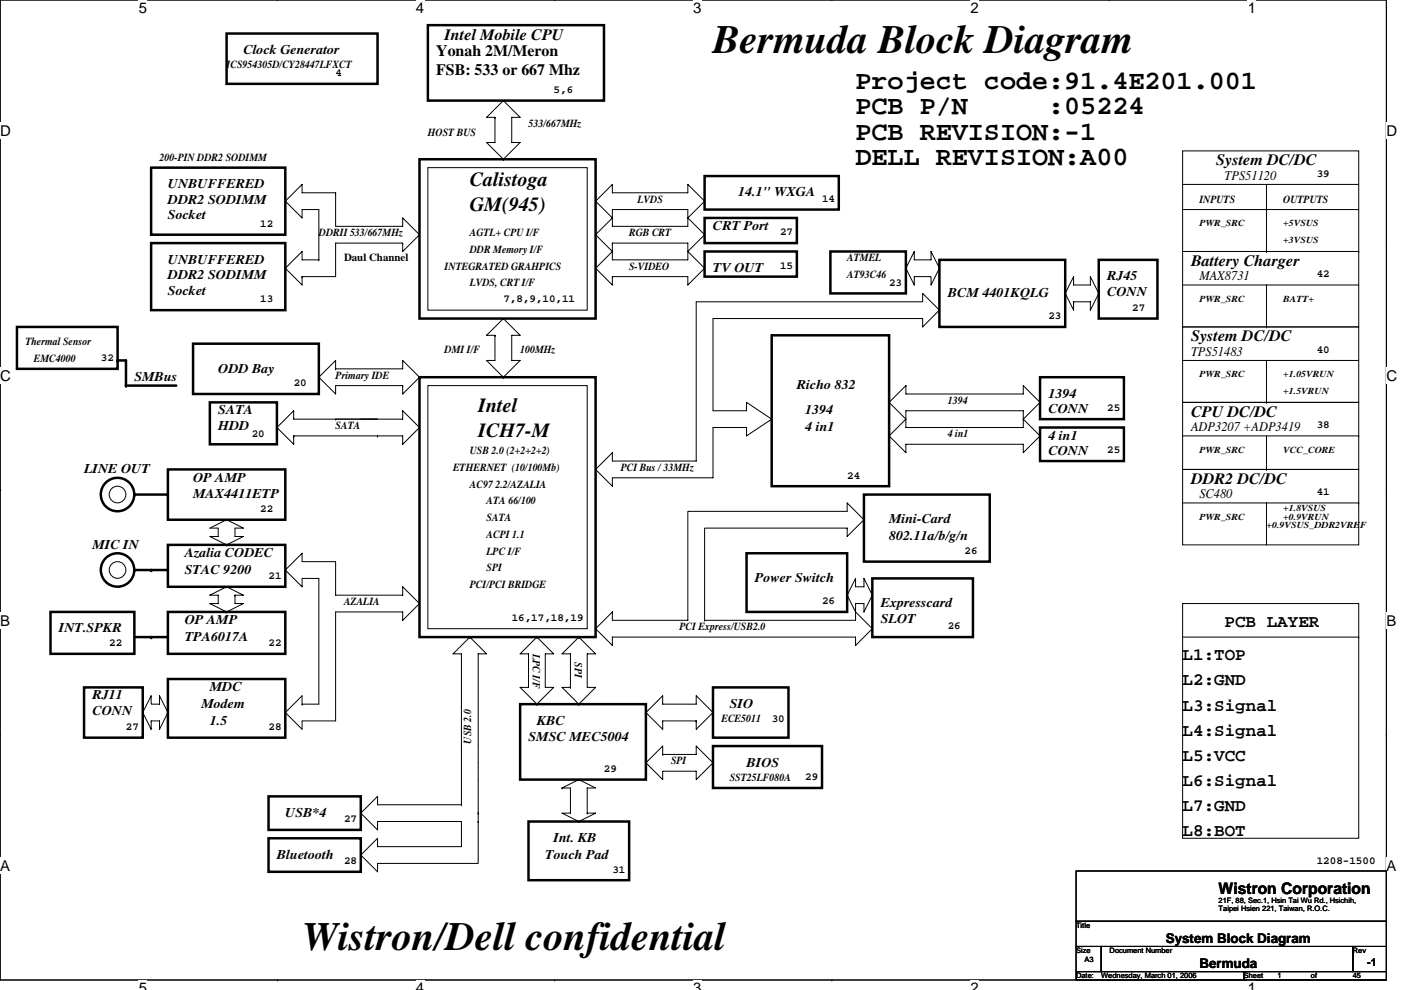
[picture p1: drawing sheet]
<svg xmlns="http://www.w3.org/2000/svg" width="297mm" height="210mm" viewBox="0 0 297 210" stroke-linecap="round" stroke-linejoin="round" font-family="sans-serif">
<path d="M0 0h293.9v207.9h-293.9z" fill="none" stroke="#000" stroke-width=".21"/>
<g fill="#fff">
<path d="M29.4 0h1.8v3.5h-1.8z"/>
<path d="M29.4 207.9h1.8v2h-1.8z"/>
</g>
<path d="M58.8 0h.1M58.8 207.9h.1" fill="none" stroke="#000" stroke-width=".21"/>
<g fill="#fff">
<path d="M88.2 0h1.8v3.5h-1.8z"/>
<path d="M88.2 207.9h1.8v2h-1.8z"/>
</g>
<path d="M117.6 0h.1M117.6 207.9h.1" fill="none" stroke="#000" stroke-width=".21"/>
<g fill="#fff">
<path d="M147 0h1.7v3.5h-1.7z"/>
<path d="M147 207.9h1.7v2h-1.7z"/>
</g>
<path d="M176.4 0h.1M176.4 207.9h.1" fill="none" stroke="#000" stroke-width=".21"/>
<g fill="#fff">
<path d="M205.8 0h1.7v3.5h-1.7z"/>
<path d="M205.8 207.9h1.7v2h-1.7z"/>
</g>
<path d="M235.2 0h.1M235.2 207.9h.1" fill="none" stroke="#000" stroke-width=".21"/>
<g fill="#fff">
<path d="M264.5 0h1.8v3.5h-1.8z"/>
<path d="M264.5 207.9h1.8v2h-1.8z"/>
<path d="M0 26h2.3v3.5h-2.3z"/>
<path d="M293.9 26h2.3v3.5h-2.3z"/>
<path d="M0 77.9h2.3v3.5h-2.3z"/>
<path d="M293.9 77.9h2.3v3.5h-2.3z"/>
</g>
<path d="M0 52h.1M293.9 52h.1" fill="none" stroke="#000" stroke-width=".21"/>
<g fill="#fff">
<path d="M0 129.9h2.1v3.5h-2.1z"/>
<path d="M293.9 129.9h2.1v3.5h-2.1z"/>
</g>
<path d="M0 103.9h.1M293.9 103.9h.1" fill="none" stroke="#000" stroke-width=".21"/>
<g fill="#fff">
<path d="M0 181.9h2.2v3.5h-2.2z"/>
<path d="M293.9 181.9h2.2v3.5h-2.2z"/>
</g>
<g fill="none" stroke="#000" stroke-width=".21">
<path d="M90.7 35.6h33.8v30.2h-33.8zM104.9 24.9v5.3h-1.7l3.5 3.6M104.9 24.9h.1M106.7 21.3l3.6 3.6h-1.8v5.3h1.8l-3.6 3.6M106.7 33.8h.1M106.7 21.3h.1M106.7 21.3l-3.5 3.6h1.7M250.7 39.1h37.4M250.7 32h37.4v37.3h-37.4zM268.5 39.1v14.2M60.5 56.9l3.5 3.6v-1.8M60.5 56.9h.1"/>
<path d="M60.5 42.7h.1M60.5 42.7l3.5 3.5v-1.8h3.6v10.7M64 58.7h.1M67.6 55.1h-3.6v-1.8l-3.5 3.6M67.6 55.1h.1M71.2 40.9v7.1h14.2v-1.8l3.5 3.6M71.2 40.9h-7.2v-1.8l-3.5 3.6M71.2 40.9h.1M88.9 49.8l-3.5 3.5v-1.7h-14.2v7.1h-7.2M88.9 49.8h.1M126.3 42.7h.1M126.3 42.7l3.5-3.6v1.8h16v-1.8l3.6 3.6"/>
<path d="M126.3 56.9h.1M126.3 56.9l3.5 3.6v-1.8M126.3 49.8h.1M126.3 42.7l3.5 3.5M126.3 49.8l3.5 3.5M129.8 46.2v-1.8h16v1.8M129.8 53.3v1.8h16v-1.8M129.8 58.7h.1M129.8 51.6v1.7M129.8 46.2v1.8h16v-1.8M129.8 51.6h16v1.7M129.8 51.6h.1"/>
<path d="M129.8 53.3l-3.5 3.6M129.8 46.2l-3.5 3.6M145.8 53.3l3.6 3.6M145.8 46.2l3.6 3.6M149.4 42.7h.1M149.4 56.9h.1M149.4 56.9l-3.6 3.6v-1.8h-16M149.4 49.8h.1M149.4 42.7l-3.6 3.5M149.4 49.8l-3.6 3.5M192.1 56.9l1.7-3.6v1.8h3.6v-1.8l1.8 3.6M192.1 56.9l1.7 3.6v-1.8h3.6v1.8l1.8-3.6"/>
<path d="M192.1 56.9h.1M199.2 56.9h.1M250.7 44.4h37.4M250.7 53.3h37.4M268.5 53.3h.1M288.1 53.3h.1M71.2 78.2h14.2v-1.7l3.5 3.5M71.2 78.2h.1M71.2 78.2v-1.7l-3.6 3.5M104.9 71.1v5.4h-1.7l3.5 3.5M104.9 71.1h.1M106.7 67.6l3.6 3.5h-1.8v5.4h1.8l-3.6 3.5"/>
<path d="M106.7 67.6h.1M106.7 67.6l-3.5 3.5h1.7M199.2 65.8l-3.6-3.6v1.8h-48v33.8h-17.8v-1.8l-3.5 3.6M199.2 65.8l-3.6 3.5v-1.7h-44.4v19.5h7.1v-1.8l5.3 3.6M199.2 65.8h.1M225.8 62.2l1.8-3.5v1.8h3.6v-1.8l1.8 3.5M225.8 62.2h.1M225.8 62.2l1.8 3.6v-1.8M227.6 64h.1M233 62.2h.1M233 62.2l-1.8 3.6v-1.8h-3.6M250.7 60.5h37.4"/>
<path d="M250.7 76.5h37.4M250.7 69.3h37.4v16h-37.4zM268.5 69.3h.1M268.5 60.5v8.8M268.5 76.5v8.8M58.7 90.7l3.6 3.5v-1.7M58.7 90.7h.1M62.3 92.5h.1M62.3 92.5h17.7M67.6 80l3.6 3.6v-1.8h14.2M67.6 80h.1M71.2 88.9h14.2v-1.8l3.5 3.6"/>
<path d="M71.2 88.9h.1M76.5 88.9h3.5h-17.7v-1.8l-3.6 3.6M80 92.5h.1M85.4 81.8h.1M88.9 90.7l-3.5 3.5v-1.7h-5.4M88.9 90.7h.1M88.9 80h.1M88.9 80l-3.5 3.6v-1.8M90.7 81.8h33.8v51.5h-33.8zM106.7 80h.1M126.3 99.6h.1M163.6 88.9l-5.3 3.6v-1.8h-7.1v10.6h-21.4v1.8l-3.5-3.5"/>
<path d="M163.6 88.9h.1M188.5 85.3h.1M188.5 92.5l3.6 3.5v-1.8h24.9v1.8l3.5-3.5M188.5 92.5h.1M188.5 85.3l3.6 3.6M192.1 88.9v-1.8h24.9v1.8M192.1 81.8v1.8h24.9v-1.8l3.5 3.5M192.1 81.8h.1M192.1 88.9v1.8h24.9v-1.8M192.1 81.8l-3.6 3.5M192.1 88.9l-3.6 3.6M217 88.9l3.5 3.6"/>
<path d="M220.5 85.3h.1M220.5 92.5h.1M220.5 85.3l-3.5 3.6M250.7 92.5h37.4M250.7 99.6h37.4v16h-37.4zM250.7 85.3h37.4v14.3h-37.4zM268.5 85.3h.1M268.5 99.6h.1M268.5 92.5v7.1M288.1 92.5h.1M48 110.2l3.6 1.8h-1.8v1.8h1.8l-3.6 1.8M48 110.2l-3.5 1.8h1.8v1.8h-1.8l3.5 1.8"/>
<path d="M48 110.2h.1M48 115.6h.1M179.6 112h-30.2v19.6M179.6 112h.1M183.2 110.2h.1M183.2 110.2l-3.6 3.6v-1.8M183.2 110.2l-3.6-3.5v1.8h-33.8v23.1h-16v-1.8M250.7 106.7h37.4M268.5 106.7v8.9M288.1 106.7h.1M48 124.5l3.6 1.7h-1.8M48 124.5l-3.5 1.7h1.8v1.8h-1.8l3.5 1.8"/>
<path d="M48 124.5h.1M48 129.8h.1M49.8 126.2v1.8h1.8l-3.6 1.8M49.8 126.2h.1M60.5 120.9l3.5-3.6v1.8h7.2v7.1h14.2v-1.7l3.5 3.5M60.5 120.9l3.5 3.6v-1.8h3.6v26.7h-3.6M60.5 120.9h.1M88.9 128l-3.5 3.6v-1.8h-14.2v23.1h-7.2v1.8l-3.5-3.6M88.9 128h.1M99.6 135.1l3.6 3.6h-1.8v33.8M99.6 135.1l-3.5 3.6h1.7v32M99.6 135.1h.1"/>
<path d="M113.8 135.1l3.6 3.6h-1.8v7.1h1.8l-3.6 3.6M113.8 135.1l-3.5 3.6h1.8v7.1h-1.8l3.5 3.6M113.8 135.1h.1M122.7 135.1l-3.5 3.6h1.7v7.1M122.7 135.1l3.6 3.6h-1.8v7.1h1.8l-3.6 3.6M122.7 135.1h.1M126.3 133.3l3.5 3.6v-1.8h51.6v1.8l3.6-3.6M126.3 133.3h.1M129.8 129.8h.1M129.8 129.8l-3.5 3.5M149.4 131.6h.1M179.6 126.2l1.8-3.5v1.8h1.8v-1.8l1.8 3.5"/>
<path d="M179.6 126.2h.1M179.6 126.2l1.8 3.6M181.4 129.8v1.8h-32M181.4 129.8l3.6 3.5M185 133.3h.1M185 126.2l-1.8 3.6v-1.8h-1.8v1.8M185 126.2h.1M250.7 135.1h37.4M250.7 128h37.4v49.8h-37.4zM288.1 135.1h.1M0 155.9h.1M30.3 151.1l1.7-3.5v1.8h1.8v-1.8l1.8 3.5"/>
<path d="M30.3 151.1l1.7 3.6v-1.8h1.8v1.8l1.8-3.6M30.3 151.1h.1M35.6 151.1h.1M60.5 151.1h.1M64 149.4h.1M64 149.4v-1.8l-3.5 3.5M113.8 149.4h.1M120.9 145.8h.1M120.9 145.8h-1.7l3.5 3.6M122.7 149.4h.1M136.9 151.1l3.6 3.6v-1.8h7.1M136.9 151.1l3.6-3.5v1.8h7.1v-1.8l3.6 3.5"/>
<path d="M136.9 151.1h.1M147.6 152.9h.1M151.2 151.1h.1M151.2 151.1l-3.6 3.6v-1.8M293.9 155.9h.1M76.5 172.5h.1M76.5 172.5l3.5 3.5v-1.8M80 174.2h17.8v5.4h-17.8v-1.8l-3.5 3.6M80 174.2h.1M97.8 170.7h-17.8v-1.8l-3.5 3.6M97.8 170.7h.1M101.4 174.2v8.9h-21.4v1.8l-3.5-3.5"/>
<path d="M101.4 174.2h.1M101.4 172.5v1.7M101.4 172.5h.1M106.7 161.8h.1M119.2 167.1h1.7v5.4h-1.7l3.5 1.7M119.2 167.1h.1M122.7 165.4l3.6 1.7h-1.8v5.4M122.7 174.2h.1M122.7 165.4h.1M122.7 165.4l-3.5 1.7M124.5 172.5h.1M124.5 172.5h1.8l-3.6 1.7"/>
<path d="M136.9 161.8l3.6 3.6v-1.8h7.1v1.8l3.6-3.6M136.9 161.8h.1M140.5 160h7.1v-1.8l3.6 3.6M140.5 160h.1M140.5 160v-1.8l-3.6 3.6M151.2 161.8h.1M76.5 181.4h.1M228.2 184.7h65.7v10.7h-65.7zM228.2 195.4h65.7v5.3h-65.7zM228.2 200.7h5.3v5.4h-5.3zM228.2 206.1h35.5v1.8h-35.5zM233.5 200.7h53.3v5.4h-53.3z"/>
<path d="M263.7 206.1h30.2v1.8h-30.2zM286.8 200.7h7.1v5.4h-7.1z"/>
<circle cx="24.9" cy="104.9" r="1.77"/>
<circle cx="24.9" cy="120.9" r="1.77"/>
</g>
<g fill="none" stroke="#000" stroke-width=".53">
<path d="M48 7.1h32v10.7h-32zM90.7 5.3h37.4v16h-37.4zM32 35.6h28.5v14.2h-28.5zM88.9 33.8h37.4v33.8h-37.4zM149.4 37.3h28.4v7.1h-28.4zM32 51.6h28.5v14.2h-28.5zM149.4 53.3h19.5v5.4h-19.5zM149.4 46.2h19.5v5.4h-19.5zM176.1 53.3h16v8.9h-16zM199.2 55.1h26.6v14.2h-26.6zM233 55.1h12.4v12.5h-12.4zM3.6 69.3h21.3v8.9h-21.3z"/>
<path d="M24.9 76.5h.1M24.9 76.5h1.8v5.3M40.9 72.9h26.7v10.7h-26.7zM163.6 71.1h24.9v32h-24.9zM26.7 81.8h10.7M26.7 81.8h.1M35.6 99.6h24.9v10.6h-24.9zM44.5 85.3h14.2v8.9h-14.2zM88.9 80h37.4v55.1h-37.4zM220.5 90.7h17.8v7.1h-17.8zM220.5 80h17.8v8.9h-17.8zM28.5 104.9h.1"/>
<path d="M28.5 104.9h7.1M35.6 115.6h24.9v8.9h-24.9zM158.3 117.3h21.3v12.5h-21.3zM183.2 104.9h26.6v14.2h-26.6zM10.7 129.8h17.8v8.9h-17.8zM28.5 120.9h.1M28.5 135.1h3.5M28.5 120.9h7.1M32 120.9h.1M32 135.1h.1M32 135.1h3.6M35.6 129.8h24.9v8.9h-24.9z"/>
<path d="M185 122.7h21.3v12.4h-21.3zM17.8 145.8h12.5v10.7h-12.5zM35.6 144h24.9v12.5h-24.9zM110.3 149.4h26.6v16h-26.6zM151.2 145.8h16v10.7h-16zM151.2 158.2h23.1v8.9h-23.1zM56.9 177.8h19.6v7.1h-19.6zM56.9 168.9h19.6v7.1h-19.6zM112.1 174.2h21.3v12.5h-21.3z"/>
<circle cx="24.9" cy="104.9" r="3.5"/>
<circle cx="24.9" cy="120.9" r="3.5"/>
</g>
<g font-size="8.5">
<text x="151.2" y="11.2">Bermuda Block Diagram</text>
<text x="64" y="201.4">Wistron/Dell confidential</text>
</g>
<g font-size="5.7">
<text x="181.4" y="18.9">Project code:91.4E201.001</text>
<text x="181.4" y="29.6">PCB REVISION:-1</text>
<text x="181.4" y="24.3">PCB P/N</text>
<text x="222.2" y="24.3">:05224</text>
<text x="181.4" y="34.9">DELL REVISION:A00</text>
</g>
<g font-size="4.3">
<text x="99.6" y="39.4">Calistoga</text>
<text x="99.6" y="44.7">GM(945)</text>
<text x="101.4" y="87.4">Intel</text>
<text x="101.4" y="92.7">ICH7-M</text>
</g>
<g font-size="3.7">
<text x="259.6" y="132.9">PCB LAYER</text>
<text x="250.7" y="140">L1:TOP</text>
<text x="250.7" y="145.4">L2:GND</text>
<text x="250.7" y="150.7">L3:Signal</text>
<text x="250.7" y="156">L4:Signal</text>
<text x="250.7" y="161.4">L5:VCC</text>
<text x="250.7" y="166.7">L6:Signal</text>
<text x="250.7" y="172">L7:GND</text>
<text x="250.7" y="177.4">L8:BOT</text>
</g>
<g font-size="3.4">
<text x="92.5" y="12">Yonah 2M/Meron</text>
<text x="94.3" y="8.4">Intel Mobile CPU</text>
<text x="92.5" y="15.9">FSB: 533 or 667 Mhz</text>
<text x="257.8" y="35.1">System DC/DC</text>
<text x="252.5" y="56.4">Battery Charger</text>
<text x="252.5" y="72.4">System DC/DC</text>
<text x="252.5" y="88.4">CPU DC/DC</text>
<text x="252.5" y="102.6">DDR2 DC/DC</text>
<text x="258.4" y="189.6">Wistron Corporation</text>
</g>
<g font-size="3.2">
<text x="29.4" y="2.8">5</text>
<text x="88.2" y="2.8">4</text>
<text x="147" y="2.8">3</text>
<text x="205.8" y="2.8">2</text>
<text x="264.5" y="2.8">1</text>
<text x="0" y="28.8">D</text>
<text x="293.9" y="28.8">D</text>
<text x="0" y="80.8">C</text>
<text x="293.9" y="80.8">C</text>
<text x="0" y="132.7">B</text>
<text x="293.9" y="132.7">B</text>
<text x="0" y="184.7">A</text>
<text x="293.9" y="184.7">A</text>
<text x="29.4" y="210.7">5</text>
<text x="88.2" y="210.7">4</text>
<text x="147" y="210.7">3</text>
<text x="205.8" y="210.7">2</text>
<text x="264.5" y="210.7">1</text>
</g>
<g font-size="2.8">
<text x="51.6" y="11.5">Clock Generator</text>
<text x="35.6" y="39.9">UNBUFFERED</text>
<text x="156.5" y="41.7">14.1&quot; WXGA</text>
<text x="259.6" y="38.1">TPS51120</text>
<text x="35.6" y="43.2">DDR2 SODIMM</text>
<text x="35.6" y="46.5">Socket</text>
<text x="151.2" y="48.8">CRT Port</text>
<text x="35.6" y="55.9">UNBUFFERED</text>
<text x="35.6" y="59.2">DDR2 SODIMM</text>
<text x="151.2" y="57.7">TV OUT</text>
<text x="234.7" y="59.5">RJ45</text>
<text x="254.3" y="59.4">MAX8731</text>
<text x="35.6" y="62.5">Socket</text>
<text x="201" y="63">BCM 4401KQLG</text>
<text x="234.7" y="62.8">CONN</text>
<text x="252.5" y="75.4">TPS51483</text>
<text x="28.5" y="80.8">SMBus</text>
<text x="46.3" y="79">ODD Bay</text>
<text x="168.9" y="82.6">Richo 832</text>
<text x="46.3" y="87.9">SATA</text>
<text x="170.7" y="87.9">1394</text>
<text x="222.3" y="84.3">1394</text>
<text x="222.3" y="87.7">CONN</text>
<text x="46.3" y="91.2">HDD</text>
<text x="170.7" y="91.5">4 in1</text>
<text x="222.3" y="93.2">4 in1</text>
<text x="252.5" y="91.4">ADP3207 +ADP3419</text>
<text x="17.8" y="100.4">LINE OUT</text>
<text x="222.3" y="96.5">CONN</text>
<text x="40.9" y="105.7">MAX4411ETP</text>
<text x="40.9" y="102.1">OP AMP</text>
<text x="254.3" y="105.7">SC480</text>
<text x="188.5" y="111">Mini-Card</text>
<text x="19.6" y="116.4">MIC IN</text>
<text x="39.2" y="118.1">Azalia CODEC</text>
<text x="188.5" y="114.6">802.11a/b/g/n</text>
<text x="39.2" y="121.7">STAC 9200</text>
<text x="160.1" y="123.5">Power Switch</text>
<text x="186.7" y="128.8">Expresscard</text>
<text x="12.5" y="134.1">INT.SPKR</text>
<text x="39.2" y="135.9">TPA6017A</text>
<text x="39.2" y="132.4">OP AMP</text>
<text x="186.7" y="132.1">SLOT</text>
<text x="19.6" y="148.4">RJ11</text>
<text x="44.5" y="146.6">MDC</text>
<text x="19.6" y="151.7">CONN</text>
<text x="42.7" y="150.1">Modem</text>
<text x="44.5" y="153.7">1.5</text>
<text x="113.8" y="153.7">KBC</text>
<text x="154.7" y="150.1">SIO</text>
<text x="112.1" y="157.2">SMSC MEC5004</text>
<text x="158.3" y="162.6">BIOS</text>
<text x="60.5" y="173.2">USB*4</text>
<text x="117.4" y="178.6">Int. KB</text>
<text x="58.7" y="182.1">Bluetooth</text>
<text x="115.6" y="182.1">Touch Pad</text>
<text x="247.2" y="200">System Block Diagram</text>
<text x="254.3" y="205.3">Bermuda</text>
</g>
<g font-size="2.3">
<text x="48" y="14.5">ICS954305D/CY28447LFXCT</text>
<text x="71.2" y="16.2">4</text>
<text x="117.4" y="19.7">5,6</text>
<text x="90.7" y="28.7">HOST BUS</text>
<text x="112.1" y="27">533/667MHz</text>
<text x="33.8" y="34.1">200-PIN DDR2 SODIMM</text>
<text x="279.2" y="37.5">39</text>
<text x="135.2" y="43">LVDS</text>
<text x="174.3" y="42.8">14</text>
<text x="254.3" y="43">INPUTS</text>
<text x="272.1" y="43">OUTPUTS</text>
<text x="55.2" y="48.2">12</text>
<text x="67.6" y="50.1">DDRII 533/667MHz</text>
<text x="99.6" y="50.1">AGTL+ CPU I/F</text>
<text x="99.6" y="53.6">DDR Memory I/F</text>
<text x="133.4" y="50.1">RGB CRT</text>
<text x="165.4" y="49.9">27</text>
<text x="72.9" y="55.4">Daul Channel</text>
<text x="94.3" y="57.2">INTEGRATED GRAHPICS</text>
<text x="133.4" y="57.2">S-VIDEO</text>
<text x="165.4" y="57">15</text>
<text x="179.6" y="59">AT93C46</text>
<text x="179.6" y="55.4">ATMEL</text>
<text x="279.2" y="58.8">42</text>
<text x="55.2" y="64.2">13</text>
<text x="99.6" y="60.7">LVDS, CRT I/F</text>
<text x="106.7" y="64.2">7,8,9,10,11</text>
<text x="188.5" y="60.6">23</text>
<text x="240.1" y="65.9">27</text>
<text x="222.3" y="67.7">23</text>
<text x="5.4" y="73.2">Thermal Sensor</text>
<text x="7.2" y="76.8">EMC4000</text>
<text x="21.4" y="76.6">32</text>
<text x="94.3" y="75">DMI I/F</text>
<text x="110.3" y="75">100MHz</text>
<text x="279.2" y="74.8">40</text>
<text x="62.3" y="81.9">20</text>
<text x="71.2" y="80.3">Primary IDE</text>
<text x="201" y="85.6">1394</text>
<text x="234.7" y="87.3">25</text>
<text x="53.4" y="92.6">20</text>
<text x="71.2" y="91">SATA</text>
<text x="201" y="92.8">4 in1</text>
<text x="279.2" y="90.8">38</text>
<text x="96.1" y="99.9">ETHERNET (10/100Mb)</text>
<text x="99.6" y="96.3">USB 2.0 (2+2+2+2)</text>
<text x="131.6" y="99.9">PCI Bus / 33MHz</text>
<text x="179.6" y="101.5">24</text>
<text x="234.7" y="96.2">25</text>
<text x="99.6" y="103.4">AC97 2.2/AZALIA</text>
<text x="103.2" y="107">ATA 66/100</text>
<text x="279.2" y="105.1">41</text>
<text x="55.2" y="108.6">22</text>
<text x="103.2" y="110.5">SATA</text>
<text x="103.2" y="114.1">ACPI 1.1</text>
<text x="103.2" y="117.6">LPC I/F</text>
<text x="204.5" y="117.5">26</text>
<text x="56.9" y="122.8">21</text>
<text x="99.6" y="124.8">PCI/PCI BRIDGE</text>
<text x="103.2" y="121.2">SPI</text>
<text x="72.9" y="128.3">AZALIA</text>
<text x="108.5" y="131.7">16,17,18,19</text>
<text x="174.3" y="128.2">26</text>
<text x="23.2" y="137.1">22</text>
<text x="56.9" y="137.1">22</text>
<text x="144.1" y="133.6">PCI Express/USB2.0</text>
<text x="201" y="133.5">26</text>
<text x="113" y="138.7" transform="rotate(90 113 138.7)">LPC I/F</text>
<text x="121.9" y="140.5" transform="rotate(90 121.9 140.5)">SPI</text>
<text x="26.7" y="154.8">27</text>
<text x="56.9" y="154.8">28</text>
<text x="152.9" y="153.2">ECE5011</text>
<text x="163.6" y="153.1">30</text>
<text x="99.9" y="157.7" transform="rotate(-90 99.9 157.7)">USB 2.0</text>
<text x="128.1" y="163.7">29</text>
<text x="142.3" y="162.1">SPI</text>
<text x="154.7" y="165.7">SST25LF080A</text>
<text x="170.7" y="165.5">29</text>
<text x="72.9" y="174.4">27</text>
<text x="72.9" y="183.3">28</text>
<text x="129.8" y="185.1">31</text>
<text x="279.2" y="183.3">1208-1500</text>
<text x="289.9" y="204.8">-1</text>
</g>
<g font-size="1.9">
<text x="254.3" y="48">PWR_SRC</text>
<text x="272.1" y="48">+5VSUS</text>
<text x="272.1" y="51.5">+3VSUS</text>
<text x="254.3" y="64">PWR_SRC</text>
<text x="272.1" y="64">BATT+</text>
<text x="254.3" y="80">PWR_SRC</text>
<text x="272.1" y="80">+1.05VRUN</text>
<text x="272.1" y="83.5">+1.5VRUN</text>
<text x="254.3" y="96">PWR_SRC</text>
<text x="272.1" y="96">VCC_CORE</text>
<text x="254.3" y="110.2">PWR_SRC</text>
<text x="268.5" y="112">+0.9VSUS_DDR2VREF</text>
<text x="272.1" y="108.4">+1.8VSUS</text>
<text x="272.1" y="110.2">+0.9VRUN</text>
</g>
<g font-size="1.6">
<text x="258.4" y="191.5">21F, 88, Sec.1, Hsin Tai Wu Rd., Hsichih,</text>
<text x="228.2" y="196.8">Title</text>
<text x="258.4" y="193.3">Taipei Hsien 221, Taiwan, R.O.C.</text>
<text x="228.2" y="202.2">Size</text>
<text x="229.9" y="203.9">A3</text>
<text x="235.3" y="202.2">Document Number</text>
<text x="286.8" y="202.2">Rev</text>
<text x="228.2" y="207.5">Date:</text>
<text x="233.5" y="207.5">Wednesday, March 01, 2006</text>
<text x="263.7" y="207.5">Sheet</text>
<text x="270.8" y="207.5">1</text>
<text x="277.9" y="207.5">of</text>
<text x="286.8" y="207.5">45</text>
</g>
</svg>
